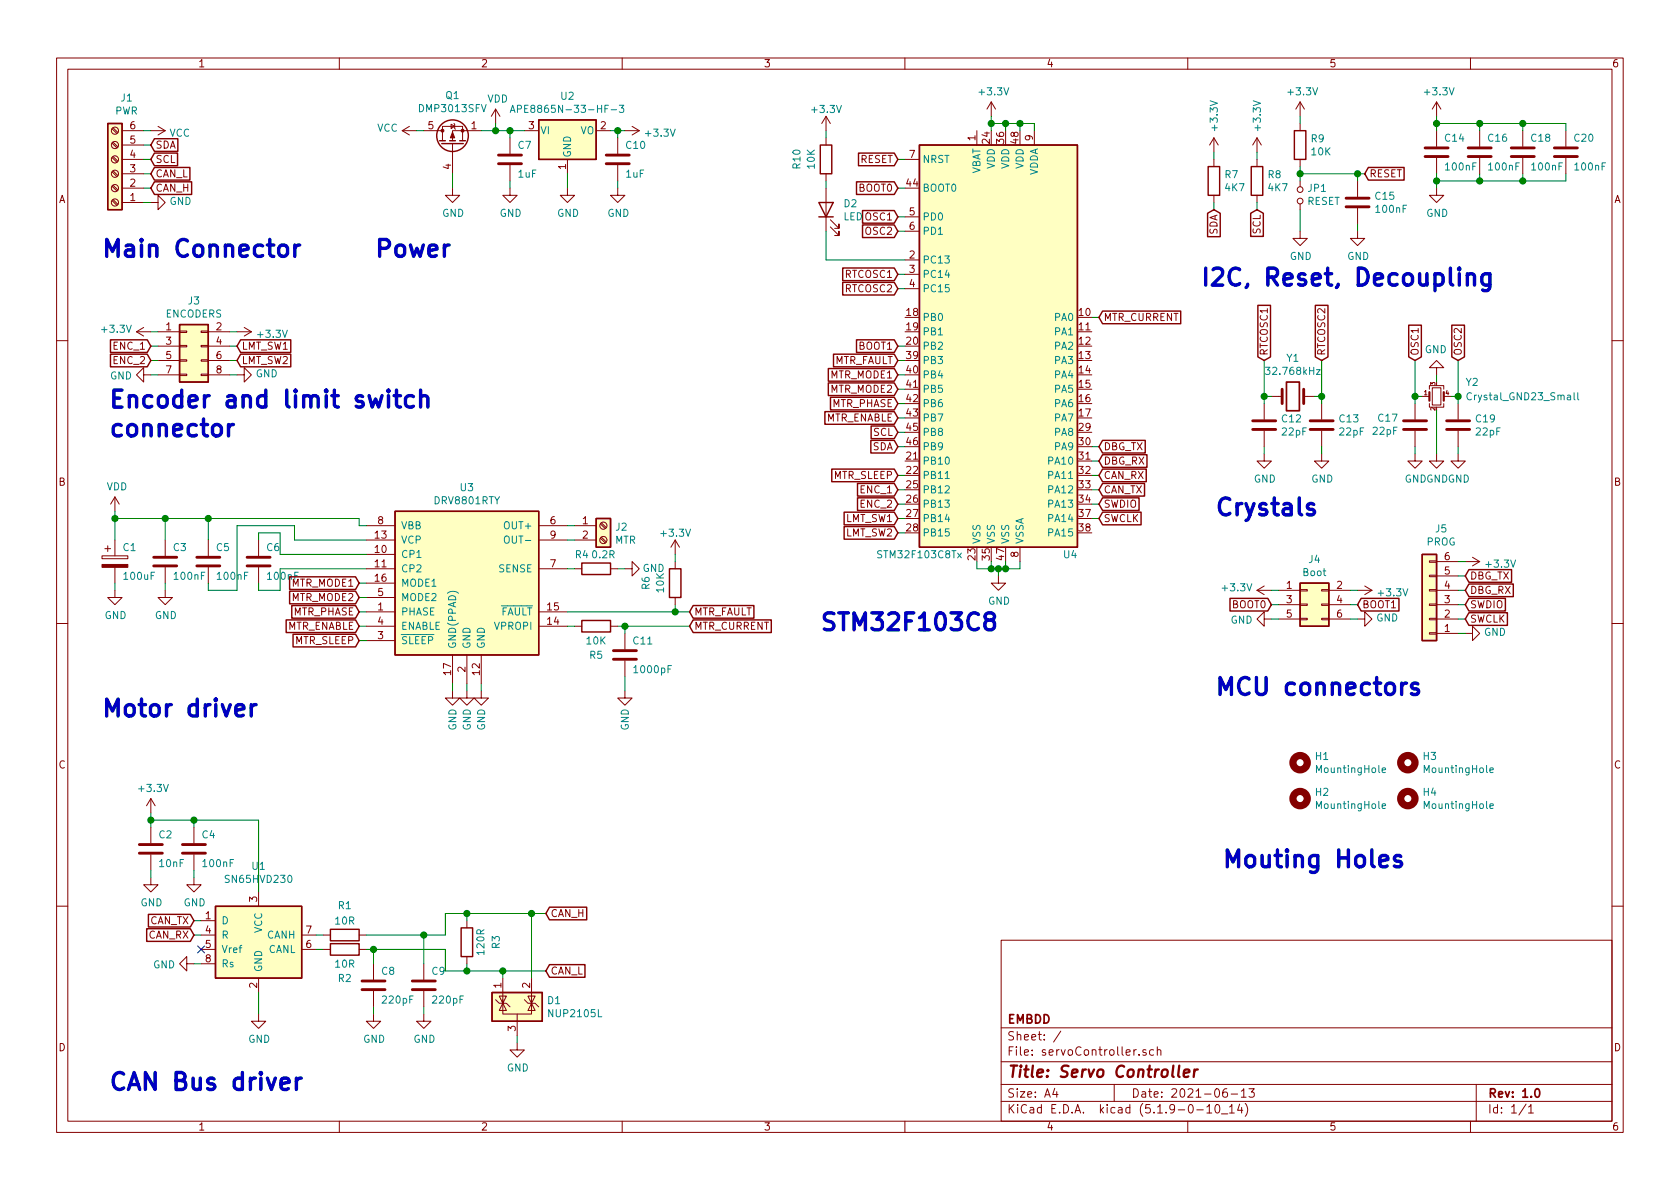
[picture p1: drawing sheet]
<svg xmlns="http://www.w3.org/2000/svg" width="297mm" height="210mm" viewBox="0 0 297 210" stroke-linecap="round" stroke-linejoin="round" font-family="sans-serif">
<g fill="none" stroke="#840000" stroke-width=".18">
<path d="M10 10.3h277v189.9h-277zM12 12.2h273v186.1h-273zM60 10.3v1.9M87.6 19.3l-.7 1.3M87.6 19.3v2.5M87.6 19.3l.8 1.3M110 10.3v1.9M160 10.3v1.9M175.3 18l-.8 1.3M175.3 18v2.6M175.3 18l.7 1.3M210 10.3v1.9"/>
<path d="M229.9 18v2.6M229.9 18l-.8 1.3M229.9 18l.7 1.3M254 18l-.8 1.3M254 18v2.6M254 18l.8 1.3M260 10.3v1.9M19.8 22.8l.9 .8M19.8 25.3l.9 .9M19.8 27.9l.9 .8M19.8 30.4l.9 .8M19.8 32.9l.9 .9"/>
<path d="M19.8 35.5l.9 .8M20 22.6l.9 .8M20 25.1l.9 .9M20 27.7l.9 .8M20 30.2l.9 .9M20 32.8l.9 .8M20 35.3l.9 .8M21.6 23.1h3.8M21.6 28.2h3.8M21.6 35.8h3.8M21.6 33.3h3.8M21.6 30.7h3.8"/>
<path d="M21.6 25.6h3.8M26.7 35.8h1.2v-1.3l1.3 1.3-1.3 1.3v-1.3M26.7 23.1h2.5M27.9 22.3l1.3 .8M29.2 23.1l-1.3 .8M71.1 23.1h2.6M71.1 23.1l1.3 .8M72.4 22.3l-1.3 .8M74.9 23.1h3.3M78.2 24.9v-2.6h3.6v2.6M79.8 22l.6 .3-.6 .4zM80 33.3v1.2h1.3l-1.3 1.3-1.3-1.3h1.3"/>
<path d="M80 25.4v5.3M80.3 21.8l.1 .2v.7l.1 .2M85.1 23.1h-5.1v1.8M90.2 33.3v1.2h1.2l-1.2 1.3-1.3-1.3h1.3M90.2 24.4v2.8M90.2 29.2v2.8M92.7 23.1h2.5M100.3 33.3v1.2h1.3l-1.3 1.3-1.2-1.3h1.2M100.3 28.2v2.5M105.4 23.1h2.5M109.2 33.3v1.2h1.3l-1.3 1.3-1.3-1.3h1.3M109.2 24.4v2.8"/>
<path d="M109.2 29.2v2.8M110.5 23.1h2.5M111.8 22.3l1.2 .8M113 23.1l-1.2 .8M146 20.6v2.5M146 24.4v1.2M146 30.7v1.3M146 33.3v7.6M146 20.6l-.7 1.2M146 20.6l.8 1.2M146.8 38.9l1.5 1.5v-.8v.8h-.7M160 28.2h2.6"/>
<path d="M160 38.3h2.6M172.7 23.1v2.5M182.9 23.1v2.5M214.6 24.4v2.5M214.6 28.2v1.3M214.6 34.5v1.3M214.6 24.4l-.7 1.2M214.6 24.4l.8 1.2M222.2 24.4l-.7 1.2M222.2 24.4v2.5M222.2 28.2v1.3M222.2 34.5v1.3"/>
<path d="M222.2 24.4l.8 1.2M229.9 21.8v1.3M229.9 28.2v1.3M229.9 32v1M229.9 36.1v1M240 32v2.8M240 36.8v2.8M254 33.3v1.2h1.3l-1.3 1.3-1.3-1.3h1.3M254 23.1v2.8M254 27.9v2.8M261.6 23.1v2.8M261.6 27.9v2.8"/>
<path d="M269.2 23.1v2.8M269.2 27.9v2.8M276.9 23.1v2.8M276.9 27.9v2.8M24.1 58.7h2.6M24.1 58.7l1.3 .7M25.4 57.9l-1.3 .8M27.9 58.7h3.8M31.7 58.5h1.3v.3h-1.3zM35.6 58.5h1.2v.3h-1.2zM36.8 58.7h3.8M41.9 58.7h2.5"/>
<path d="M43.2 57.9l1.2 .8M44.4 58.7l-1.2 .7M146.8 40.1l1.5 1.6v-.8v.8h-.7M160 46h2.6M160 48.5h2.6M160 51h2.6M160 40.9h2.6M229.9 40.9v1.3h1.2l-1.2 1.2-1.3-1.2h1.3M240 40.9v1.3h1.3l-1.3 1.2-1.2-1.2h1.2M10 60.2h2M25.4 66.3v-1.3l-1.3 1.3 1.3 1.3v-1.3h1.3M27.9 61.2h3.8"/>
<path d="M27.9 63.7h3.8M27.9 66.3h3.8M31.7 66.2h1.3v.2h-1.3zM31.7 63.6h1.3v.3h-1.3zM31.7 61.1h1.3v.2h-1.3zM35.6 66.2h1.2v.2h-1.2zM35.6 63.6h1.2v.3h-1.2zM35.6 61.1h1.2v.2h-1.2zM36.8 61.2h3.8M36.8 63.7h3.8M36.8 66.3h3.8M41.9 66.3h1.3v-1.3l1.2 1.3-1.2 1.3v-1.3"/>
<path d="M223.5 71.4v2.8M223.5 76.2v2.8M224.8 70.1h1.9M230.5 70.1h1.9M233.7 71.4v2.8M233.7 76.2v2.8M250.2 71.4v2.8M250.2 76.2v2.8M251.5 70.1h1.2M252.7 71.4v.6h2.6v-.6M252.7 68.8v-.6h2.6v.6M253.2 68.6h1.6v3h-1.6z"/>
<path d="M254 65h1.3l-1.3-1.3-1.3 1.3h1.3v1.3M255.3 70.1h1.2M257.8 71.4v2.8M257.8 76.2v2.8M285 60.2h2M18 98.3h4.6v.5h-4.6zM18.5 97h1.1M19 96.5v1M20.3 87.9l-.7 1.2M20.3 87.9v2.5M20.3 95.5v2.8M20.3 87.9l.8 1.2"/>
<path d="M29.2 95.5v2.8M36.8 95.5v2.8M45.7 95.5v2.8M64.8 98h5M64.8 95.5h5M64.8 93h5M95.2 95.5h5.1M95.2 93h5.1M101.6 95.5h3.8M101.6 93h3.8M106.1 95.2l.9 .8M106.1 92.6l.9 .9"/>
<path d="M106.3 95l.9 .8M106.3 92.5l.9 .8M119.4 95.5l-.8 1.3M119.4 95.5v2.5M119.4 99.3v1.3M119.4 95.5l.7 1.3M180.3 96.8v2.5M223.5 80.3v1.2h1.3l-1.3 1.3-1.3-1.3h1.3M233.7 80.3v1.2h1.2l-1.2 1.3-1.3-1.3h1.3M250.2 80.3v1.2h1.3l-1.3 1.3-1.3-1.3h1.3M252.7 99.2h1.3v.2h-1.3zM254 80.3v1.2h1.3l-1.3 1.3-1.3-1.3h1.3"/>
<path d="M254 99.3h3.8M257.8 80.3v1.2h1.3l-1.3 1.3-1.3-1.3h1.3M259.1 99.3h2.5M260.3 98.5l1.3 .8M261.6 99.3l-1.3 .8M10 110.3h2M20.3 104.4v1.3h1.3l-1.3 1.2-1.3-1.2h1.3M20.3 100.3v2.8M29.2 104.4v1.3h1.3l-1.3 1.2-1.3-1.2h1.3M29.2 100.3v2.8M36.8 100.3v2.8M45.7 100.3v2.8"/>
<path d="M64.8 100.6h5M64.8 110.7h5M64.8 108.2h5M64.8 103.1h5M64.8 113.3h5M64.8 105.7h5M80 115.8v5.1M82.5 115.8v5.1M85.1 115.8v5.1M95.2 100.6h5.1M95.2 110.7h5.1M95.2 108.2h5.1"/>
<path d="M101.6 100.6h1.3M101.6 110.7h1.3M107.9 100.6h1.3M107.9 110.7h1.3M110.5 100.6h1.3v-1.3l1.2 1.3-1.2 1.2v-1.2M110.5 112v2.8M110.5 116.8v2.8M119.4 105.7v1.2M176.5 101.8v1.3h1.3l-1.3 1.3-1.2-1.3h1.2M222.2 104.4h2.6M222.2 104.4l1.3 .8M223.5 109.5v-1.3l-1.3 1.3 1.3 1.2v-1.2h1.3"/>
<path d="M223.5 103.6l-1.3 .8M226.1 109.5h3.8M226.1 106.9h3.8M226.1 104.4h3.8M229.9 109.3h1.2v.3h-1.2zM229.9 104.3h1.2v.2h-1.2zM229.9 106.8h1.2v.3h-1.2zM233.7 109.3h1.2v.3h-1.2zM233.7 104.3h1.2v.2h-1.2zM233.7 106.8h1.2v.3h-1.2zM234.9 109.5h3.9M234.9 106.9h3.9"/>
<path d="M234.9 104.4h3.9M240 109.5h1.3v-1.3l1.3 1.3-1.3 1.2v-1.2M240 104.4h2.6M241.3 103.6l1.3 .8M242.6 104.4l-1.3 .8M252.7 101.7h1.3v.3h-1.3zM252.7 104.3h1.3v.2h-1.3zM252.7 109.3h1.3v.3h-1.3zM252.7 111.9h1.3v.2h-1.3zM252.7 106.8h1.3v.3h-1.3zM254 112h3.8M254 109.5h3.8"/>
<path d="M254 106.9h3.8M254 104.4h3.8M254 101.8h3.8M259.1 112h1.2v-1.3l1.3 1.3-1.3 1.3v-1.3M285 110.3h2M80 122.2v1.2h1.3l-1.3 1.3-1.3-1.3h1.3M82.5 122.2v1.2h1.3l-1.3 1.3-1.2-1.3h1.2M85.1 122.2v1.2h1.3l-1.3 1.3-1.3-1.3h1.3M110.5 122.2v1.2h1.3l-1.3 1.3-1.3-1.3h1.3M26.7 155.2v1.3h1.2l-1.2 1.2-1.3-1.2h1.3M26.7 141.2l-.8 1.3M26.7 141.2v2.6"/>
<path d="M26.7 146.3v2.8M26.7 151.1v2.8M26.7 141.2l.7 1.3M34.3 155.2v1.3h1.3l-1.3 1.2-1.3-1.2h1.3M34.3 146.3v2.8M34.3 151.1v2.8M45.7 157.7v2.6M10 160.2h2M33 170.4v-1.2l-1.3 1.2 1.3 1.3v-1.3h1.3M35.6 167.9h2.5M35.6 165.3h2.5M35.6 162.8h2.5"/>
<path d="M35.6 170.4h2.5M45.7 179.3v1.3h1.3l-1.3 1.3-1.3-1.3h1.3M45.7 173v2.5M53.3 167.9h2.6M53.3 165.3h2.6M57.1 167.9h1.3M57.1 165.3h1.3M63.5 167.9h1.3M63.5 165.3h1.3M66 179.3v1.3h1.3l-1.3 1.3-1.2-1.3h1.2M66 170.4v2.8M66 175.3v2.7"/>
<path d="M74.9 179.3v1.3h1.3l-1.3 1.3-1.2-1.3h1.2M74.9 170.4v2.8M74.9 175.3v2.7M82.5 162.8v1.3M82.5 169.2v1.2M87.6 176.8l.7 .6h1.2l.7 .6M88.9 177.4v1.9h5.1v-1.9M88.9 177.4l.6 1.3h-1.2zM88.9 176.8v.6l.6-1.3h-1.2l.6 1.3M88.9 173v4.4M91.4 179.3v3.8M92.7 176.8l.6 .6h1.3l.6 .6"/>
<path d="M93.3 176.1h1.3l-.6 1.3zM94 177.4l.6 1.3h-1.3zM94 173v4.4M177 166.3h108v32h-108zM285 160.2h2M60 198.3v1.9M91.4 184.4v1.3h1.3l-1.3 1.2-1.2-1.2h1.2M110 198.3v1.9M160 198.3v1.9M177 194.8h108M177 191.8h108M177 187.8h108"/>
<path d="M177 181.8h108M186.5 192.5l-.4 1h1M186.8 193v1M187.6 182.3l-1.3 2M197 191.8v3M201.4 186.5v.1M202.6 185.7l-.3-.1-.2 .2v.2l.5 .2v.3h-.5M204 185.7l-.4-.1-.3 .3v.6l.3 .1 .4-.1M204.6 185.7l.2-.1 .4 .1 .1 .9M204.6 185.1v1.5M210 198.3v1.9M211.6 196.3h1.2"/>
<path d="M213.4 195.8l.4-.5v1.5M213.4 196.8h.8M215 195.4l.3-.1a.94 .94 0 0 1 0 1.5 .8 .8 0 0 1-.6-.6 .8 .8 0 0 1 .3-.8zM216 197h1.1M216.9 192.5a.62 .62 0 0 0-.7 .7l.1 .7 .2 .1 .5-.1v-.5l-.1-.2-.4-.1-.3 .3M217.4 195.8l.4-.5v1.5M217.4 196.8h.8M217.7 193.5h1.1M219.2 195.2l-.4 1.1h.9M219.5 193l.4-.5v1.5M219.5 194h.8M219.5 195.8v1"/>
<path d="M220.2 195.1a1.71 1.71 0 0 1 0 2.3M220.8 192.5h1l-.5 .6 .4 .1v.7l-.2 .1-.7-.1M260 198.3v1.9M261 191.8v6.5M269.8 195.2l-1.2 2M270.3 195.8l.4-.5v1.5M270.3 196.8h.8"/>
<circle cx="20.3" cy="25.6" r=".63"/>
<circle cx="20.3" cy="33.3" r=".63"/>
<circle cx="20.3" cy="23.1" r=".63"/>
<circle cx="20.3" cy="30.7" r=".63"/>
<circle cx="20.3" cy="35.8" r=".63"/>
<circle cx="20.3" cy="28.2" r=".63"/>
<circle cx="229.9" cy="33.5" r=".51"/>
<circle cx="229.9" cy="35.6" r=".51"/>
<circle cx="106.7" cy="95.5" r=".63"/>
<circle cx="106.7" cy="93" r=".63"/>
</g>
<path d="M227.5 67.6h2.2v5h-2.2zM271.5 192.7l.2-.2a.81 .81 0 0 1 .6 .6 .81 .81 0 0 1-.3 .8l-.1 .1a.79 .79 0 0 1-.4-1.3z" fill="none" stroke="#840000" stroke-width=".3"/>
<path d="M209.3 189.8l1-.2-.1-.4-.5-.1-.4 .3v.9l.2 .1 .6-.1M211.2 189.1l-.2 1.3M211.8 189.1a.55 .55 0 0 0-.6 .4" fill="none" stroke="#840000" stroke-width=".41"/>
<g fill="none" stroke="#840000" stroke-width=".25">
<path d="M19 21.8h2.6v15.3h-2.6zM27.3 29.6h6.3v2.2h-6.3l-.6-1.1zM27.3 32.2h6.6v2.2h-6.6l-.6-1.1zM27.3 27.1h4.1v2.2h-4.1l-.6-1.1zM27.3 24.5h4.1v2.3h-4.1l-.6-1.2zM77.7 24.9h1M78.1 25.4h3.8M79.5 24.9h1M81.3 24.9h1M95.2 21.2h10.2v7h-10.2zM144.8 35.8h2.5l-1.3 2.5zM144.8 38.3h2.5"/>
<path d="M145 25.6h2.1v5.1h-2.1zM151.4 32.2h6.7l.6 1.1-.6 1.1h-6.7zM151.8 27.1h6.3l.6 1.1-.6 1.1h-6.3zM152.5 39.8h5.6l.6 1.1-.6 1.1h-5.6zM152.5 37.2h5.6l.6 1.1-.6 1.2h-5.6zM162.6 25.6h27.9v71.2h-27.9zM213.5 37.7l1.1-.6 1.1 .6v4.2h-2.2zM213.6 29.5h2v5h-2zM221.1 37.7l1.1-.6 1.2 .6v4.1h-2.3zM221.2 29.5h2.1v5h-2.1zM228.9 23.1h2v5.1h-2zM241.9 29.6h6.4v2.2h-6.4l-.6-1.1z"/>
<path d="M31.7 57.4h5.1v10.2h-5.1zM149 49.9h9.1l.6 1.1-.6 1.2h-9.1zM149 47.4h9.1l.6 1.1-.6 1.1h-9.1zM194.9 55h13.9v2.2h-13.9l-.6-1.1zM222.4 54h2.2v9.1l-1.1 .6-1.1-.6zM232.6 54h2.2v9.1l-1.1 .6-1.1-.6zM249.1 57.5h2.2v5.6l-1.1 .6-1.1-.6zM256.7 57.5h2.2v5.6l-1.1 .6-1.1-.6zM19.5 62.6h6.5l.7 1.1-.7 1.2h-6.5zM19.5 60.1h6.5l.7 1.1-.7 1.1h-6.5zM42.5 62.6h8.9v2.3h-8.9l-.6-1.2zM42.5 60.1h8.9v2.2h-8.9l-.6-1.1z"/>
<path d="M145.8 72.8h12.3l.6 1.1-.6 1.1h-12.3zM146.5 67.7h11.6l.6 1.1-.6 1.1h-11.6zM146.5 65.2h11.6l.6 1.1-.6 1.1h-11.6zM146.8 70.3h11.3l.6 1.1-.6 1.1h-11.3zM147.4 62.6h10.7l.6 1.1-.6 1.2h-10.7zM151.4 60.1h6.7l.6 1.1-.6 1.1h-6.7zM154 77.9h4.1l.6 1.1-.6 1.1h-4.1zM154 75.3h4.1l.6 1.1-.6 1.2h-4.1zM194.9 77.9h7.6v2.2h-7.6l-.6-1.1zM69.8 90.4h25.4v25.4h-25.4zM102.9 99.6h5v2h-5zM105.4 91.7h2.5v5.1h-2.5z"/>
<path d="M147.1 83h11l.6 1.1-.6 1.1h-11zM149.3 93.1h8.8l.6 1.1-.6 1.1h-8.8zM149.3 90.6h8.8l.6 1.1-.6 1.1h-8.8zM151.6 88h6.5l.6 1.1-.6 1.2h-6.5zM151.6 85.5h6.5l.6 1.1-.6 1.1h-6.5zM194.9 83h7.8v2.2h-7.8l-.6-1.1zM194.9 85.5h7.5v2.2h-7.5l-.6-1.1zM194.9 90.6h6.9v2.2h-6.9l-.6-1.1zM194.9 88h6.5v2.3h-6.5l-.6-1.2zM194.9 80.4h7.9v2.2h-7.9l-.6-1.1zM251.5 98h2.5v15.3h-2.5zM50.6 109.6h12.3l.6 1.1-.6 1.2h-12.3z"/>
<path d="M51.2 104.5h11.7l.6 1.2-.6 1.1h-11.7zM51.2 102h11.7l.6 1.1-.6 1.1h-11.7zM51.6 107.1h11.3l.6 1.1-.6 1.1h-11.3zM51.8 112.2h11.1l.6 1.1-.6 1.1h-11.1zM102.9 109.7h5v2.1h-5zM118.4 100.6h2v5.1h-2zM122.6 107.1h10.7v2.2h-10.7l-.7-1.1zM122.6 109.6h13.8v2.3h-13.8l-.7-1.2zM217.5 105.8h6.7l.6 1.1-.6 1.1h-6.7zM229.9 103.1h5v7.6h-5zM240.7 105.8h6.6v2.2h-6.6l-.7-1.1zM259.7 103.3h7.9v2.2h-7.9l-.6-1.1z"/>
<path d="M259.7 100.7h7.6v2.3h-7.6l-.6-1.2zM259.7 108.4h6.8v2.2h-6.8l-.6-1.1zM259.7 105.8h6.5v2.2h-6.5l-.6-1.1zM25.9 164.2h7.8l.6 1.1-.6 1.2h-7.8zM26.2 161.7h7.5l.6 1.1-.6 1.1h-7.5zM38.1 160.3h15.2v12.7h-15.2zM58.4 166.9h5.1v2h-5.1zM58.4 164.3h5.1v2.1h-5.1zM81.5 164.1h2.1v5.1h-2.1zM87 175.5h8.9v5.1h-8.9zM97.2 160.4h6.5v2.3h-6.5l-.7-1.2zM97.2 170.6h6.2v2.2h-6.2l-.7-1.1z"/>
<circle cx="80" cy="24" r="2.79"/>
</g>
<g fill="#840000" stroke="#840000" stroke-width=".18">
<path d="M80 23.4l.4 1h-.8z"/>
<path d="M18 99.8h4.6v.5h-4.6z"/>
<circle cx="81.8" cy="23.1" r=".25"/>
<circle cx="78.2" cy="23.1" r=".25"/>
</g>
<g fill="none" stroke="#840000" stroke-width="1.3">
<circle cx="229.9" cy="134.9" r="1.27"/>
<circle cx="248.9" cy="134.9" r="1.27"/>
<circle cx="229.9" cy="141.2" r="1.27"/>
<circle cx="248.9" cy="141.2" r="1.27"/>
</g>
<g fill="none" stroke="#008484" stroke-width=".18">
<path d="M90.2 19.9l.5-1.3 .4 1.3M90.3 19.5h.6M91.5 19.3l.6-.1 .1-.5-.2-.1h-.5v1.3M108.1 19.4h.9M109.5 18.6h.8l-.4 .5 .3 .1v.6l-.5 .1-.2-.1M223.7 64.9h.8l-.4 .5 .4 .2v.5l-.2 .1-.6-.1M232.8 65.4h.6l-.6 .8h.6M260.1 69.6a.6 .6 0 0 0-.8 .4 .6 .6 0 0 0 .6 .7l.2-.1M278.3 69.4v1.1l.2 .2M279 69.4v1.1l.1 .2M89.3 95l.2-.2a.47 .47 0 0 1 .5 .4v.7l-.3 .2-.3-.1a1 1 0 0 1-.1-1zM167.1 84.6h.7"/>
<path d="M244.4 136.2l.6-.1-.1-.3h-.3l-.2 .2v.6h.5M263.4 136.2l.6-.1v-.3h-.4l-.2 .2 .1 .6h.5M244.4 142.5l.6-.1-.1-.2-.3-.1-.2 .2v.6h.5M263.4 142.5l.6-.1v-.2l-.4-.1-.2 .2 .1 .6h.5"/>
</g>
<g fill="#ffffc2" stroke="#ffffc2" stroke-width=".18">
<path d="M95.2 21.2h10.2v7h-10.2z"/>
<path d="M87 175.5h8.9v5.1h-8.9z"/>
<path d="M162.6 25.6h27.9v71.2h-27.9z"/>
<path d="M38.1 160.3h15.2v12.7h-15.2z"/>
<path d="M251.5 98h2.5v15.3h-2.5z"/>
<path d="M31.7 57.4h5.1v10.2h-5.1z"/>
<path d="M69.8 90.4h25.4v25.4h-25.4z"/>
<path d="M105.4 91.7h2.5v5.1h-2.5z"/>
<path d="M19 21.8h2.6v15.3h-2.6z"/>
<path d="M229.9 103.1h5v7.6h-5z"/>
</g>
<g fill="none" stroke="#840000" stroke-width=".51">
<path d="M88.1 29h4.1M88.1 27.4h4.1M107.2 29h4.1M107.2 27.4h4.1M238 36.6h4.1M238 35h4.1M252 27.7h4M252 26.2h4M259.6 27.7h4.1M259.6 26.2h4.1M267.2 27.7h4.1M267.2 26.2h4.1"/>
<path d="M274.8 27.7h4.1M274.8 26.2h4.1M221.5 75.9h4.1M221.5 74.4h4.1M226.7 68.8v2.6M230.5 68.8v2.6M231.6 75.9h4.1M231.6 74.4h4.1M248.2 75.9h4M248.2 74.4h4M255.8 75.9h4M255.8 74.4h4"/>
<path d="M27.2 98.5h4M34.8 98.5h4.1M43.7 98.5h4.1M27.2 100.1h4M34.8 100.1h4.1M43.7 100.1h4.1M108.5 116.6h4M108.5 115.1h4M24.6 150.9h4.1M24.6 149.3h4.1M32.3 150.9h4M32.3 149.3h4"/>
<path d="M64 175h4.1M64 173.5h4.1M72.9 175h4.1M72.9 173.5h4.1"/>
</g>
<path d="M252.7 69.3v1.6M255.3 69.3v1.6" fill="none" stroke="#840000" stroke-width=".38"/>
<g fill="none" stroke="#008400" stroke-width=".18">
<path d="M25.4 23.1h1.3M25.4 33.3h1.3M25.4 25.6h1.3M25.4 28.2h1.3M25.4 30.7h1.3M25.4 35.8h1.3M73.7 23.1h1.2M80 30.7v2.6M85.1 23.1h7.6M87.6 21.8v1.3M90.2 23.1v1.3M90.2 32v1.3"/>
<path d="M100.3 30.7v2.6M107.9 23.1h2.6M109.2 23.1v1.3M109.2 32v1.3M146 23.1v1.3M146 32v1.3M158.7 33.3h1.3M158.7 38.3h1.3M158.7 28.2h1.3M175.3 21.8h7.6v1.3M175.3 20.6v2.5M177.8 21.8v1.3"/>
<path d="M180.3 21.8v1.3M214.6 26.9v1.3M214.6 35.8v1.3M222.2 26.9v1.3M222.2 35.8v1.3M229.9 30.7h11.4M229.9 20.6v1.2M229.9 29.5v2.5M229.9 37.1v3.8M240 30.7v1.3M240 39.6v1.3M254 20.6v2.5"/>
<path d="M254 30.7v2.6M254 21.8h22.9v1.3M261.6 21.8v1.3M261.6 30.7v1.3M269.2 21.8v1.3M269.2 30.7v1.3M276.9 30.7v1.3h-22.9M26.7 58.7h1.2M40.6 58.7h1.3M146 40.9v5.1h14M158.7 40.9h1.3M158.7 51h1.3"/>
<path d="M158.7 48.5h1.3M193 56.1h1.3M26.7 61.2h1.2M26.7 63.7h1.2M26.7 66.3h1.2M40.6 61.2h1.3M40.6 63.7h1.3M40.6 66.3h1.3M158.7 61.2h1.3M158.7 76.4h1.3M158.7 79h1.3M158.7 63.7h1.3"/>
<path d="M158.7 66.3h1.3M158.7 68.8h1.3M158.7 71.4h1.3M158.7 73.9h1.3M193 79h1.3M223.5 70.1h1.3M223.5 63.7v7.7M223.5 79v1.3M232.4 70.1h1.3M233.7 63.7v7.7M233.7 79v1.3M250.2 63.7v7.7"/>
<path d="M250.2 79v1.3M250.2 70.1h1.3M254 66.3v1.3M254 72.6v7.7M256.5 70.1h1.3M257.8 63.7v7.7M257.8 79v1.3M20.3 91.7h43.2v1.3h1.3M20.3 90.4v5.1M29.2 91.7v3.8M36.8 91.7v3.8M45.7 95.5v-1.3h3.8v3.8h15.3"/>
<path d="M64.8 95.5h-12.7v-2.5h-10.2v11.4h-5.1v-1.3M100.3 93h1.3M100.3 95.5h1.3M119.4 98v1.3M158.7 89.1h1.3M158.7 91.7h1.3M158.7 86.6h1.3M158.7 94.2h1.3M158.7 84.1h1.3M172.7 99.3v1.3h7.6v-1.3M175.3 99.3v1.3M177.8 99.3v1.3"/>
<path d="M193 89.1h1.3M193 91.7h1.3M193 81.5h1.3M193 86.6h1.3M193 84.1h1.3M257.8 99.3h1.3M20.3 103.1v1.3M29.2 103.1v1.3M63.5 113.3h1.3M63.5 110.7h1.3M63.5 108.2h1.3M63.5 105.7h1.3"/>
<path d="M63.5 103.1h1.3M64.8 100.6h-15.3v3.8h-3.8v-1.3M100.3 110.7h1.3M100.3 108.2h21.6M100.3 100.6h1.3M109.2 110.7h12.7M109.2 100.6h1.3M110.5 110.7v1.3M110.5 119.6v2.6M119.4 106.9v1.3M176.5 100.6v1.2M224.8 104.4h1.3"/>
<path d="M224.8 106.9h1.3M224.8 109.5h1.3M238.8 104.4h1.2M238.8 106.9h1.2M238.8 109.5h1.2M257.8 104.4h1.3M257.8 106.9h1.3M257.8 109.5h1.3M257.8 101.8h1.3M257.8 112h1.3M80 120.9v1.3M82.5 120.9v1.3"/>
<path d="M85.1 120.9v1.3M26.7 145h19v12.7M26.7 143.8v2.5M26.7 153.9v1.3M34.3 145v1.3M34.3 153.9v1.3M34.3 165.3h1.3M34.3 162.8h1.3M34.3 170.4h1.3M45.7 175.5v3.8M55.9 167.9h1.2M55.9 165.3h1.2"/>
<path d="M64.8 167.9h13.9v3.8h17.8M66 167.9v2.5M66 178v1.3M74.9 165.3v5.1M74.9 178v1.3M82.5 161.5v1.3M82.5 170.4v1.3M88.9 171.7v1.3M94 161.5v11.5M96.5 161.5h-17.8v3.8h-13.9M91.4 183.1v1.3"/>
</g>
<g fill="none" stroke="#0000c2" stroke-width=".61">
<path d="M49.6 43.5a.81 .81 0 0 1 1.3 .4v.8a.81 .81 0 0 1-.8 .7 .81 .81 0 0 1-.8-.7v-.8zM52.1 43.3v2M53 43.3a.82 .82 0 0 0-.9 .6M259.4 48.7a.74 .74 0 0 1 1.3 .1v1.6M259.4 48.4v2M263.4 48.4v2.4a.8 .8 0 0 1-1.2 .5M263.4 48.6l-.3-.2h-.5l-.4 .3-.2 .3v.8l.3 .5 .3 .1h.5l.3-.1M41.3 75.1a.77 .77 0 0 0-.9 .6M69.7 70h1.1M70.1 69v2.5l.1 .3 .6 .2M73.1 70.1l-.3-.1h-.6l-.4 .3-.1 .3v.8l.1 .3 .4 .3h.6l.3-.2M74.4 70.3a.76 .76 0 0 1 1.3 .1v1.6"/>
<path d="M74.4 69v3M232.3 89.2l-.3-.2h-.4l-.3 .2-.2 .3 .2 .4 1 .3 .1 .3-.1 .4-.3 .2h-.6l-.3-.2M174.7 109.6a.64 .64 0 0 1-.6-.6 .64 .64 0 0 1 .6-.6h.6a.64 .64 0 0 1 .5 .6 .64 .64 0 0 1-.5 .6h-.6l-.3 .2a.95 .95 0 0 0 0 1.4l.3 .2h.6l.3-.2a.95 .95 0 0 0 0-1.4l-.3-.2M44.4 124.6v2M45.3 124.6a.77 .77 0 0 0-.9 .6M250.7 120.9l-.3-.1h-.4l-.3 .1-.1 .3 .1 .5 1 .2 .1 .3-.1 .5-.3 .1h-.6l-.2-.1M247.7 151.4l-.3-.1h-.4l-.3 .1-.2 .3 .2 .4 1 .3 .1 .3-.1 .4-.3 .2h-.6l-.3-.2M52.4 190.6v2.1M53.3 190.6a.77 .77 0 0 0-.9 .6"/>
</g>
<g fill="#008400" stroke="#008400" stroke-width=".25">
<circle cx="74.9" cy="165.3" r=".51"/>
<circle cx="36.8" cy="91.7" r=".51"/>
<circle cx="175.3" cy="100.6" r=".51"/>
<circle cx="29.2" cy="91.7" r=".51"/>
<circle cx="20.3" cy="91.7" r=".51"/>
<circle cx="223.5" cy="70.1" r=".51"/>
<circle cx="233.7" cy="70.1" r=".51"/>
<circle cx="261.6" cy="32" r=".51"/>
<circle cx="269.2" cy="32" r=".51"/>
<circle cx="90.2" cy="23.1" r=".51"/>
<circle cx="254" cy="32" r=".51"/>
<circle cx="261.6" cy="21.8" r=".51"/>
<circle cx="269.2" cy="21.8" r=".51"/>
<circle cx="254" cy="21.8" r=".51"/>
<circle cx="177.8" cy="100.6" r=".51"/>
<circle cx="109.2" cy="23.1" r=".51"/>
<circle cx="26.7" cy="145" r=".51"/>
<circle cx="34.3" cy="145" r=".51"/>
<circle cx="177.8" cy="21.8" r=".51"/>
<circle cx="175.3" cy="21.8" r=".51"/>
<circle cx="250.2" cy="70.1" r=".51"/>
<circle cx="180.3" cy="21.8" r=".51"/>
<circle cx="87.6" cy="23.1" r=".51"/>
<circle cx="110.5" cy="110.7" r=".51"/>
<circle cx="257.8" cy="70.1" r=".51"/>
<circle cx="176.5" cy="100.6" r=".51"/>
<circle cx="119.4" cy="108.2" r=".51"/>
<circle cx="94" cy="161.5" r=".51"/>
<circle cx="66" cy="167.9" r=".51"/>
<circle cx="88.9" cy="171.7" r=".51"/>
<circle cx="82.6" cy="161.5" r=".51"/>
<circle cx="82.6" cy="171.7" r=".51"/>
<circle cx="240" cy="30.7" r=".51"/>
<circle cx="229.9" cy="30.7" r=".51"/>
</g>
<path d="M35 167.3l1.2 1.2M36.2 167.3l-1.2 1.2" fill="none" stroke="#000084" stroke-width=".18"/>
<g font-size="4.2" fill="#0000c2">
<text x="17.8" y="45.5">Main Connector</text>
<text x="66" y="45.5">Power</text>
<text x="212.1" y="50.6">I2C, Reset, Decoupling</text>
<text x="19" y="72.1">Encoder and limit switch</text>
<text x="19" y="77.2">connector</text>
<text x="214.6" y="91.2">Crystals</text>
<text x="144.8" y="111.5">STM32F103C8</text>
<text x="214.6" y="123">MCU connectors</text>
<text x="17.8" y="126.8">Motor driver</text>
<text x="215.9" y="153.4">Mouting Holes</text>
<text x="19" y="192.8">CAN Bus driver</text>
</g>
<text font-size="2.8" fill="#840000" x="178" y="190.5">Title: Servo Controller</text>
<g font-size="2.1" fill="#840000">
<text x="178" y="184">Sheet: /</text>
<text x="178" y="181">EMBDD</text>
<text x="178" y="186.7">File: servoController.sch</text>
<text x="178" y="196.9">KiCad E.D.A. kicad (5.1.9-0-10_14)</text>
<text x="178" y="194.1">Size: A4</text>
<text x="200" y="194.1">Date: 2021-06-13</text>
<text x="263" y="194.1">Rev: 1.0</text>
<text x="263" y="196.9">Id: 1/1</text>
</g>
<g font-size="1.8" fill="#840000">
<text x="35" y="11.9">1</text>
<text x="85" y="11.9">2</text>
<text x="135" y="11.9">3</text>
<text x="185" y="11.9">4</text>
<text x="235" y="11.9">5</text>
<text x="285" y="11.9">6</text>
<text x="23" y="22.9">6</text>
<text x="75.7" y="22.9">5</text>
<text x="83.3" y="22.9">1</text>
<text x="93.5" y="22.9">3</text>
<text x="106.2" y="22.9">2</text>
<text x="23" y="27.9">4</text>
<text x="23" y="25.4">5</text>
<text x="27.5" y="28.8">SCL</text>
<text x="27.5" y="26.3">SDA</text>
<text x="79.8" y="29.9" transform="rotate(-90 79.8 29.9)">4</text>
<text x="100.1" y="29.9" transform="rotate(-90 100.1 29.9)">1</text>
<text x="152.1" y="28.8">RESET</text>
<text x="160.8" y="27.9">7</text>
<text x="172.5" y="24.9" transform="rotate(-90 172.5 24.9)">1</text>
<text x="175" y="25.3" transform="rotate(-90 175 25.3)">24</text>
<text x="177.5" y="25.3" transform="rotate(-90 177.5 25.3)">36</text>
<text x="180.1" y="25.3" transform="rotate(-90 180.1 25.3)">48</text>
<text x="182.6" y="24.9" transform="rotate(-90 182.6 24.9)">9</text>
<text x="10.4" y="35.9">A</text>
<text x="23" y="35.6">1</text>
<text x="23" y="33">2</text>
<text x="23" y="30.5">3</text>
<text x="27.5" y="31.4">CAN_L</text>
<text x="27.5" y="33.9">CAN_H</text>
<text x="151.9" y="33.9">BOOT0</text>
<text x="160.3" y="33">44</text>
<text x="242.1" y="31.4">RESET</text>
<text x="285.4" y="35.9">A</text>
<text x="149.1" y="39">LED OSC1</text>
<text x="153.1" y="41.5">OSC2</text>
<text x="160.8" y="38.1">5</text>
<text x="160.8" y="40.6">6</text>
<text x="215.3" y="41.6" transform="rotate(-90 215.3 41.6)">SDA</text>
<text x="222.9" y="41.4" transform="rotate(-90 222.9 41.4)">SCL</text>
<text x="160.8" y="45.7">2</text>
<text x="149.5" y="51.7">RTCOSC2</text>
<text x="149.5" y="49.1">RTCOSC1</text>
<text x="160.8" y="48.3">3</text>
<text x="160.8" y="50.8">4</text>
<text x="29.4" y="58.4">1</text>
<text x="38.3" y="58.4">2</text>
<text x="160.3" y="55.9">18</text>
<text x="160.3" y="58.4">19</text>
<text x="190.8" y="55.9">10</text>
<text x="190.8" y="58.4">11</text>
<text x="195.1" y="56.8">MTR_CURRENT</text>
<text x="20.2" y="64.4">ENC_2</text>
<text x="20.2" y="61.8">ENC_1</text>
<text x="29.4" y="61">3</text>
<text x="29.4" y="63.5">5</text>
<text x="38.3" y="61">4</text>
<text x="38.3" y="63.5">6</text>
<text x="42.7" y="64.4">LMT_SW2</text>
<text x="42.7" y="61.8">LMT_SW1</text>
<text x="147.3" y="64.4">MTR_FAULT</text>
<text x="151.9" y="61.8">BOOT1</text>
<text x="160.3" y="61">20</text>
<text x="160.3" y="63.5">39</text>
<text x="190.8" y="61">12</text>
<text x="190.8" y="63.5">13</text>
<text x="224.2" y="63" transform="rotate(-90 224.2 63)">RTCOSC1</text>
<text x="234.3" y="63" transform="rotate(-90 234.3 63)">RTCOSC2</text>
<text x="250.8" y="63" transform="rotate(-90 250.8 63)">OSC1</text>
<text x="258.4" y="63" transform="rotate(-90 258.4 63)">OSC2</text>
<text x="29.4" y="66">7</text>
<text x="38.3" y="66">8</text>
<text x="146.9" y="69.5">MTR_MODE2</text>
<text x="146.9" y="66.9">MTR_MODE1</text>
<text x="160.3" y="66">40</text>
<text x="160.3" y="68.6">41</text>
<text x="160.3" y="71.1">42</text>
<text x="190.8" y="66">14</text>
<text x="190.8" y="68.6">15</text>
<text x="190.8" y="71.1">16</text>
<text x="145.9" y="74.5">MTR_ENABLE</text>
<text x="147.1" y="72">MTR_PHASE</text>
<text x="154.4" y="77.1">SCL</text>
<text x="160.3" y="73.7">43</text>
<text x="160.3" y="76.2">45</text>
<text x="190.8" y="73.7">17</text>
<text x="190.8" y="76.2">29</text>
<text x="154.2" y="79.6">SDA</text>
<text x="160.3" y="81.3">21</text>
<text x="160.3" y="83.8">22</text>
<text x="160.3" y="78.7">46</text>
<text x="190.8" y="81.3">31</text>
<text x="190.8" y="83.8">32</text>
<text x="190.8" y="78.7">30</text>
<text x="195.1" y="82.2">DBG_RX</text>
<text x="195.1" y="79.6">DBG_TX</text>
<text x="10.4" y="85.9">B</text>
<text x="147.3" y="84.7">MTR_SLEEP</text>
<text x="152.3" y="89.8">ENC_2</text>
<text x="152.3" y="87.2">ENC_1</text>
<text x="160.3" y="86.4">25</text>
<text x="160.3" y="88.9">26</text>
<text x="190.8" y="86.4">33</text>
<text x="190.8" y="88.9">34</text>
<text x="195.1" y="84.7">CAN_RX</text>
<text x="195.1" y="87.2">CAN_TX</text>
<text x="195.1" y="89.8">SWDIO</text>
<text x="285.4" y="85.9">B</text>
<text x="66.3" y="95.2">13</text>
<text x="66.8" y="92.7">8</text>
<text x="97.3" y="92.7">6</text>
<text x="97.3" y="95.2">9</text>
<text x="103" y="92.7">1</text>
<text x="103" y="95.2">2</text>
<text x="149.5" y="94.9">LMT_SW2</text>
<text x="149.5" y="92.3">LMT_SW1</text>
<text x="160.3" y="91.4">27</text>
<text x="160.3" y="94">28</text>
<text x="190.8" y="91.4">37</text>
<text x="190.8" y="94">38</text>
<text x="195.1" y="92.3">SWCLK</text>
<text x="66.3" y="97.8">10</text>
<text x="66.3" y="100.3">11</text>
<text x="97.3" y="100.3">7</text>
<text x="172.5" y="99" transform="rotate(-90 172.5 99)">23</text>
<text x="175" y="99" transform="rotate(-90 175 99)">35</text>
<text x="177.5" y="99" transform="rotate(-90 177.5 99)">47</text>
<text x="180.1" y="98.5" transform="rotate(-90 180.1 98.5)">8</text>
<text x="255.4" y="101.6">5</text>
<text x="255.4" y="99.1">6</text>
<text x="51.6" y="106.3">MTR_MODE2</text>
<text x="51.6" y="103.8">MTR_MODE1</text>
<text x="66.3" y="102.9">16</text>
<text x="66.8" y="107.9">1</text>
<text x="66.8" y="105.4">5</text>
<text x="96.8" y="107.9">15</text>
<text x="217.9" y="107.6">BOOT0</text>
<text x="227.5" y="104.1">1</text>
<text x="227.5" y="106.7">3</text>
<text x="236.4" y="104.1">2</text>
<text x="236.4" y="106.7">4</text>
<text x="240.8" y="107.6">BOOT1</text>
<text x="255.4" y="106.7">3</text>
<text x="255.4" y="104.1">4</text>
<text x="259.9" y="105">DBG_RX</text>
<text x="259.9" y="102.5">DBG_TX</text>
<text x="259.9" y="107.6">SWDIO</text>
<text x="50.6" y="111.4">MTR_ENABLE</text>
<text x="51.8" y="108.8">MTR_PHASE</text>
<text x="52.1" y="113.9">MTR_SLEEP</text>
<text x="66.8" y="113">3</text>
<text x="66.8" y="110.5">4</text>
<text x="96.8" y="110.5">14</text>
<text x="122.7" y="108.8">MTR_FAULT</text>
<text x="122.7" y="111.4">MTR_CURRENT</text>
<text x="227.5" y="109.2">5</text>
<text x="236.4" y="109.2">6</text>
<text x="255.4" y="111.8">1</text>
<text x="255.4" y="109.2">2</text>
<text x="259.9" y="110.1">SWCLK</text>
<text x="79.8" y="119.3" transform="rotate(-90 79.8 119.3)">17</text>
<text x="82.3" y="118.8" transform="rotate(-90 82.3 118.8)">2</text>
<text x="84.8" y="119.3" transform="rotate(-90 84.8 119.3)">12</text>
<text x="10.4" y="135.9">C</text>
<text x="285.4" y="135.9">C</text>
<text x="45.5" y="159.5" transform="rotate(-90 45.5 159.5)">3</text>
<text x="26.2" y="166">CAN_RX</text>
<text x="26.4" y="163.4">CAN_TX</text>
<text x="36.3" y="162.6">1</text>
<text x="36.3" y="165.1">4</text>
<text x="36.3" y="167.6">5</text>
<text x="54.1" y="167.6">6</text>
<text x="54.1" y="165.1">7</text>
<text x="97.3" y="162.2">CAN_H</text>
<text x="36.3" y="170.2">8</text>
<text x="97.3" y="172.3">CAN_L</text>
<text x="45.5" y="174.7" transform="rotate(-90 45.5 174.7)">2</text>
<text x="88.6" y="174.7" transform="rotate(-90 88.6 174.7)">1</text>
<text x="93.7" y="174.7" transform="rotate(-90 93.7 174.7)">2</text>
<text x="10.4" y="185.9">D</text>
<text x="91.2" y="182.3" transform="rotate(-90 91.2 182.3)">3</text>
<text x="285.4" y="185.9">D</text>
<text x="35" y="199.9">1</text>
<text x="85" y="199.9">2</text>
<text x="135" y="199.9">3</text>
<text x="185" y="199.9">4</text>
<text x="235" y="199.9">5</text>
<text x="285" y="199.9">6</text>
</g>
<g font-size="1.8" fill="#008484">
<text x="21.4" y="18">J1</text>
<text x="78.8" y="17.5">Q1</text>
<text x="99.2" y="17.6">U2</text>
<text x="173.3" y="16.9">+3.3V</text>
<text x="227.9" y="16.9">+3.3V</text>
<text x="252" y="16.9">+3.3V</text>
<text x="20.3" y="20.3">PWR</text>
<text x="66.7" y="23.3">VCC</text>
<text x="74.3" y="19.8">DMP3013SFV</text>
<text x="86.2" y="18.1">VDD</text>
<text x="92.4" y="20">APE8865N-33-HF-3</text>
<text x="95.5" y="23.7">VI</text>
<text x="102.6" y="23.7">VO</text>
<text x="143.7" y="20">+3.3V</text>
<text x="215.3" y="22.9" transform="rotate(-90 215.3 22.9)">+3.3V</text>
<text x="222.9" y="22.9" transform="rotate(-90 222.9 22.9)">+3.3V</text>
<text x="29.9" y="24.2">VCC</text>
<text x="91.6" y="26.3">C7</text>
<text x="101" y="27.9" transform="rotate(-90 101 27.9)">GND</text>
<text x="110.8" y="26.3">C10</text>
<text x="114.3" y="24.2">+3.3V</text>
<text x="141.5" y="29.8" transform="rotate(-90 141.5 29.8)">R10</text>
<text x="144.1" y="29.8" transform="rotate(-90 144.1 29.8)">10K</text>
<text x="163.1" y="28.8">NRST</text>
<text x="175.9" y="29.9" transform="rotate(-90 175.9 29.9)">VDD</text>
<text x="178.4" y="29.9" transform="rotate(-90 178.4 29.9)">VDD</text>
<text x="181" y="29.9" transform="rotate(-90 181 29.9)">VDD</text>
<text x="231.9" y="25.2">R9</text>
<text x="231.9" y="27.5">10K</text>
<text x="255.5" y="25.1">C14</text>
<text x="263.2" y="25.1">C16</text>
<text x="270.8" y="25.1">C18</text>
<text x="278.4" y="25.1">C20</text>
<text x="91.7" y="31.4">1uF</text>
<text x="110.7" y="31.4">1uF</text>
<text x="163.1" y="33.9">BOOT0</text>
<text x="173.4" y="31" transform="rotate(-90 173.4 31)">VBAT</text>
<text x="183.5" y="31.2" transform="rotate(-90 183.5 31.2)">VDDA</text>
<text x="216.6" y="31.5">R7</text>
<text x="216.7" y="33.8">4K7</text>
<text x="224.2" y="31.5">R8</text>
<text x="224.3" y="33.8">4K7</text>
<text x="231.3" y="33.9">JP1</text>
<text x="243.2" y="35.3">C15</text>
<text x="255.7" y="30.1">100nF</text>
<text x="263.3" y="30.1">100nF</text>
<text x="271" y="30.1">100nF</text>
<text x="278.6" y="30.1">100nF</text>
<text x="30" y="36.2">GND</text>
<text x="78.2" y="38.3">GND</text>
<text x="88.3" y="38.3">GND</text>
<text x="98.5" y="38.3">GND</text>
<text x="107.4" y="38.3">GND</text>
<text x="149.3" y="36.6">D2</text>
<text x="163.1" y="39">PD0</text>
<text x="163.1" y="41.5">PD1</text>
<text x="231.1" y="36.2">RESET</text>
<text x="243.4" y="37.6">100nF</text>
<text x="252.2" y="38.3">GND</text>
<text x="163.1" y="46.6">PC13</text>
<text x="228" y="46">GND</text>
<text x="238.2" y="46">GND</text>
<text x="33.3" y="53.8">J3</text>
<text x="163.1" y="49.1">PC14</text>
<text x="163.1" y="51.7">PC15</text>
<text x="18.2" y="58.8">+3.3V</text>
<text x="29.3" y="56.2">ENCODERS</text>
<text x="45.7" y="59.7">+3.3V</text>
<text x="163.1" y="56.8">PB0</text>
<text x="163.1" y="59.3">PB1</text>
<text x="186.6" y="56.8">PA0</text>
<text x="186.6" y="59.3">PA1</text>
<text x="163.1" y="61.8">PB2</text>
<text x="163.1" y="64.4">PB3</text>
<text x="186.6" y="61.8">PA2</text>
<text x="186.6" y="64.4">PA3</text>
<text x="227.5" y="64">Y1</text>
<text x="251.9" y="62.5">GND</text>
<text x="19.5" y="67.1">GND</text>
<text x="45.2" y="66.7">GND</text>
<text x="163.1" y="66.9">PB4</text>
<text x="163.1" y="69.5">PB5</text>
<text x="186.6" y="66.9">PA4</text>
<text x="186.6" y="69.5">PA5</text>
<text x="224.3" y="66.3">32.768kHz</text>
<text x="259.2" y="68.2">Y2</text>
<text x="260" y="70.8">Crystal_GND23_Small</text>
<text x="163.1" y="72">PB6</text>
<text x="163.1" y="74.5">PB7</text>
<text x="163.1" y="77.1">PB8</text>
<text x="186.6" y="72">PA6</text>
<text x="186.6" y="74.5">PA7</text>
<text x="186.6" y="77.1">PA8</text>
<text x="226.7" y="74.7">C12</text>
<text x="226.8" y="77">22pF</text>
<text x="236.9" y="74.7">C13</text>
<text x="236.9" y="77">22pF</text>
<text x="242.8" y="76.9">22pF</text>
<text x="243.7" y="74.6">C17</text>
<text x="261" y="74.7">C19</text>
<text x="261.1" y="77">22pF</text>
<text x="163.1" y="82.2">PB10</text>
<text x="163.1" y="79.6">PB9</text>
<text x="185.6" y="82.2">PA10</text>
<text x="186.6" y="79.6">PA9</text>
<text x="18.8" y="86.7">VDD</text>
<text x="77" y="89.2">DRV8801RTY</text>
<text x="81.4" y="86.9">U3</text>
<text x="163.1" y="84.7">PB11</text>
<text x="163.1" y="87.2">PB12</text>
<text x="163.1" y="89.8">PB13</text>
<text x="185.6" y="84.7">PA11</text>
<text x="185.6" y="87.2">PA12</text>
<text x="185.6" y="89.8">PA13</text>
<text x="221.7" y="85.3">GND</text>
<text x="231.9" y="85.3">GND</text>
<text x="248.4" y="85.3">GNDGNDGND</text>
<text x="70.9" y="93.6">VBB</text>
<text x="89.5" y="93.6">OUT+</text>
<text x="108.9" y="93.8">J2</text>
<text x="117" y="94.9">+3.3V</text>
<text x="163.1" y="92.3">PB14</text>
<text x="163.1" y="94.9">PB15</text>
<text x="185.6" y="92.3">PA14</text>
<text x="185.6" y="94.9">PA15</text>
<text x="253.8" y="94.2">J5</text>
<text x="21.8" y="97.5">C1</text>
<text x="30.7" y="97.5">C3</text>
<text x="38.3" y="97.5">C5</text>
<text x="47.2" y="97.5">C6</text>
<text x="70.9" y="98.7">CP1</text>
<text x="70.9" y="101.2">CP2</text>
<text x="70.9" y="96.1">VCP</text>
<text x="88.2" y="101.2">SENSE</text>
<text x="89.9" y="96.1">OUT-</text>
<text x="101.8" y="98.7">R4</text>
<text x="104.8" y="98.7">0.2R</text>
<text x="108.7" y="96.2">MTR</text>
<text x="113.6" y="101.1">GND</text>
<text x="155.5" y="98.7">STM32F103C8Tx</text>
<text x="173.4" y="96.3" transform="rotate(-90 173.4 96.3)">VSS</text>
<text x="175.9" y="96.3" transform="rotate(-90 175.9 96.3)">VSS</text>
<text x="178.4" y="96.3" transform="rotate(-90 178.4 96.3)">VSS</text>
<text x="181" y="96.3" transform="rotate(-90 181 96.3)">VSSA</text>
<text x="188.1" y="98.7">U4</text>
<text x="230.4" y="101.9">Boot</text>
<text x="231.4" y="99.6">J4</text>
<text x="252.2" y="96.5">PROG</text>
<text x="262.9" y="100.4">+3.3V</text>
<text x="22" y="102.5">100uF</text>
<text x="30.9" y="102.5">100nF</text>
<text x="38.6" y="102.5">100nF</text>
<text x="47.4" y="102.5">100nF</text>
<text x="70.9" y="103.8">MODE1</text>
<text x="70.9" y="106.3">MODE2</text>
<text x="114.9" y="104.2" transform="rotate(-90 114.9 104.2)">R6</text>
<text x="117.4" y="104.7" transform="rotate(-90 117.4 104.7)">10K</text>
<text x="174.7" y="106.9">GND</text>
<text x="216.3" y="104.6">+3.3V</text>
<text x="243.9" y="105.5">+3.3V</text>
<text x="18.5" y="109.5">GND</text>
<text x="27.4" y="109.5">GND</text>
<text x="70.9" y="108.8">PHASE</text>
<text x="70.9" y="113.9">SLEEP</text>
<text x="70.9" y="111.4">ENABLE</text>
<text x="87.6" y="111.4">VPROPI</text>
<text x="88.4" y="108.8">FAULT</text>
<text x="103.8" y="114">10K</text>
<text x="112" y="114">C11</text>
<text x="217.6" y="110.3">GND</text>
<text x="243.3" y="109.9">GND</text>
<text x="262.4" y="112.4">GND</text>
<text x="80.6" y="114.8" transform="rotate(-90 80.6 114.8)">GND(PPAD)</text>
<text x="83.2" y="114.8" transform="rotate(-90 83.2 114.8)">GND</text>
<text x="85.7" y="114.8" transform="rotate(-90 85.7 114.8)">GND</text>
<text x="104.3" y="116.5">R5</text>
<text x="112.3" y="119">1000pF</text>
<text x="80.7" y="129.2" transform="rotate(-90 80.7 129.2)">GND</text>
<text x="83.2" y="129.2" transform="rotate(-90 83.2 129.2)">GND</text>
<text x="85.8" y="129.2" transform="rotate(-90 85.8 129.2)">GND</text>
<text x="111.2" y="129.2" transform="rotate(-90 111.2 129.2)">GND</text>
<text x="232.6" y="134.4">H1</text>
<text x="233" y="136.7">MountingHole</text>
<text x="251.7" y="134.4">H3</text>
<text x="252" y="136.7">MountingHole</text>
<text x="24.7" y="140">+3.3V</text>
<text x="232.6" y="140.7">H2</text>
<text x="233" y="143">MountingHole</text>
<text x="251.7" y="140.7">H4</text>
<text x="252" y="143">MountingHole</text>
<text x="28.1" y="148.3">C2</text>
<text x="35.8" y="148.3">C4</text>
<text x="28.3" y="153.3">10nF</text>
<text x="36" y="153.3">100nF</text>
<text x="44.6" y="153.8">U1</text>
<text x="24.8" y="160.3">GND</text>
<text x="32.5" y="160.3">GND</text>
<text x="40.2" y="156.1">SN65HVD230</text>
<text x="59.8" y="160.8">R1</text>
<text x="39.1" y="163.4">D</text>
<text x="39.1" y="166">R</text>
<text x="46.4" y="165" transform="rotate(-90 46.4 165)">VCC</text>
<text x="47.2" y="166">CANH</text>
<text x="59.3" y="163.5">10R</text>
<text x="88.4" y="167.7" transform="rotate(-90 88.4 167.7)">R3</text>
<text x="27.1" y="171.2">GND</text>
<text x="39.1" y="168.5">Vref</text>
<text x="39.1" y="171.1">Rs</text>
<text x="46.4" y="172" transform="rotate(-90 46.4 172)">GND</text>
<text x="47.4" y="168.5">CANL</text>
<text x="59.3" y="171.1">10R</text>
<text x="59.8" y="173.7">R2</text>
<text x="67.5" y="172.4">C8</text>
<text x="76.4" y="172.4">C9</text>
<text x="85.6" y="168.7" transform="rotate(-90 85.6 168.7)">120R</text>
<text x="67.8" y="177.5">220pF</text>
<text x="76.7" y="177.5">220pF</text>
<text x="96.9" y="177.6">D1</text>
<text x="97.3" y="179.9">NUP2105L</text>
<text x="43.9" y="184.4">GND</text>
<text x="64.2" y="184.4">GND</text>
<text x="73.1" y="184.4">GND</text>
<text x="89.6" y="189.5">GND</text>
</g>
<g font-size="1.1" fill="#840000">
<text x="251.8" y="69.9">1</text>
<text x="253.8" y="68.1" transform="rotate(-90 253.8 68.1)">3</text>
<text x="255.6" y="69.9">4</text>
<text x="253.8" y="72.6" transform="rotate(-90 253.8 72.6)">2</text>
</g>
</svg>
